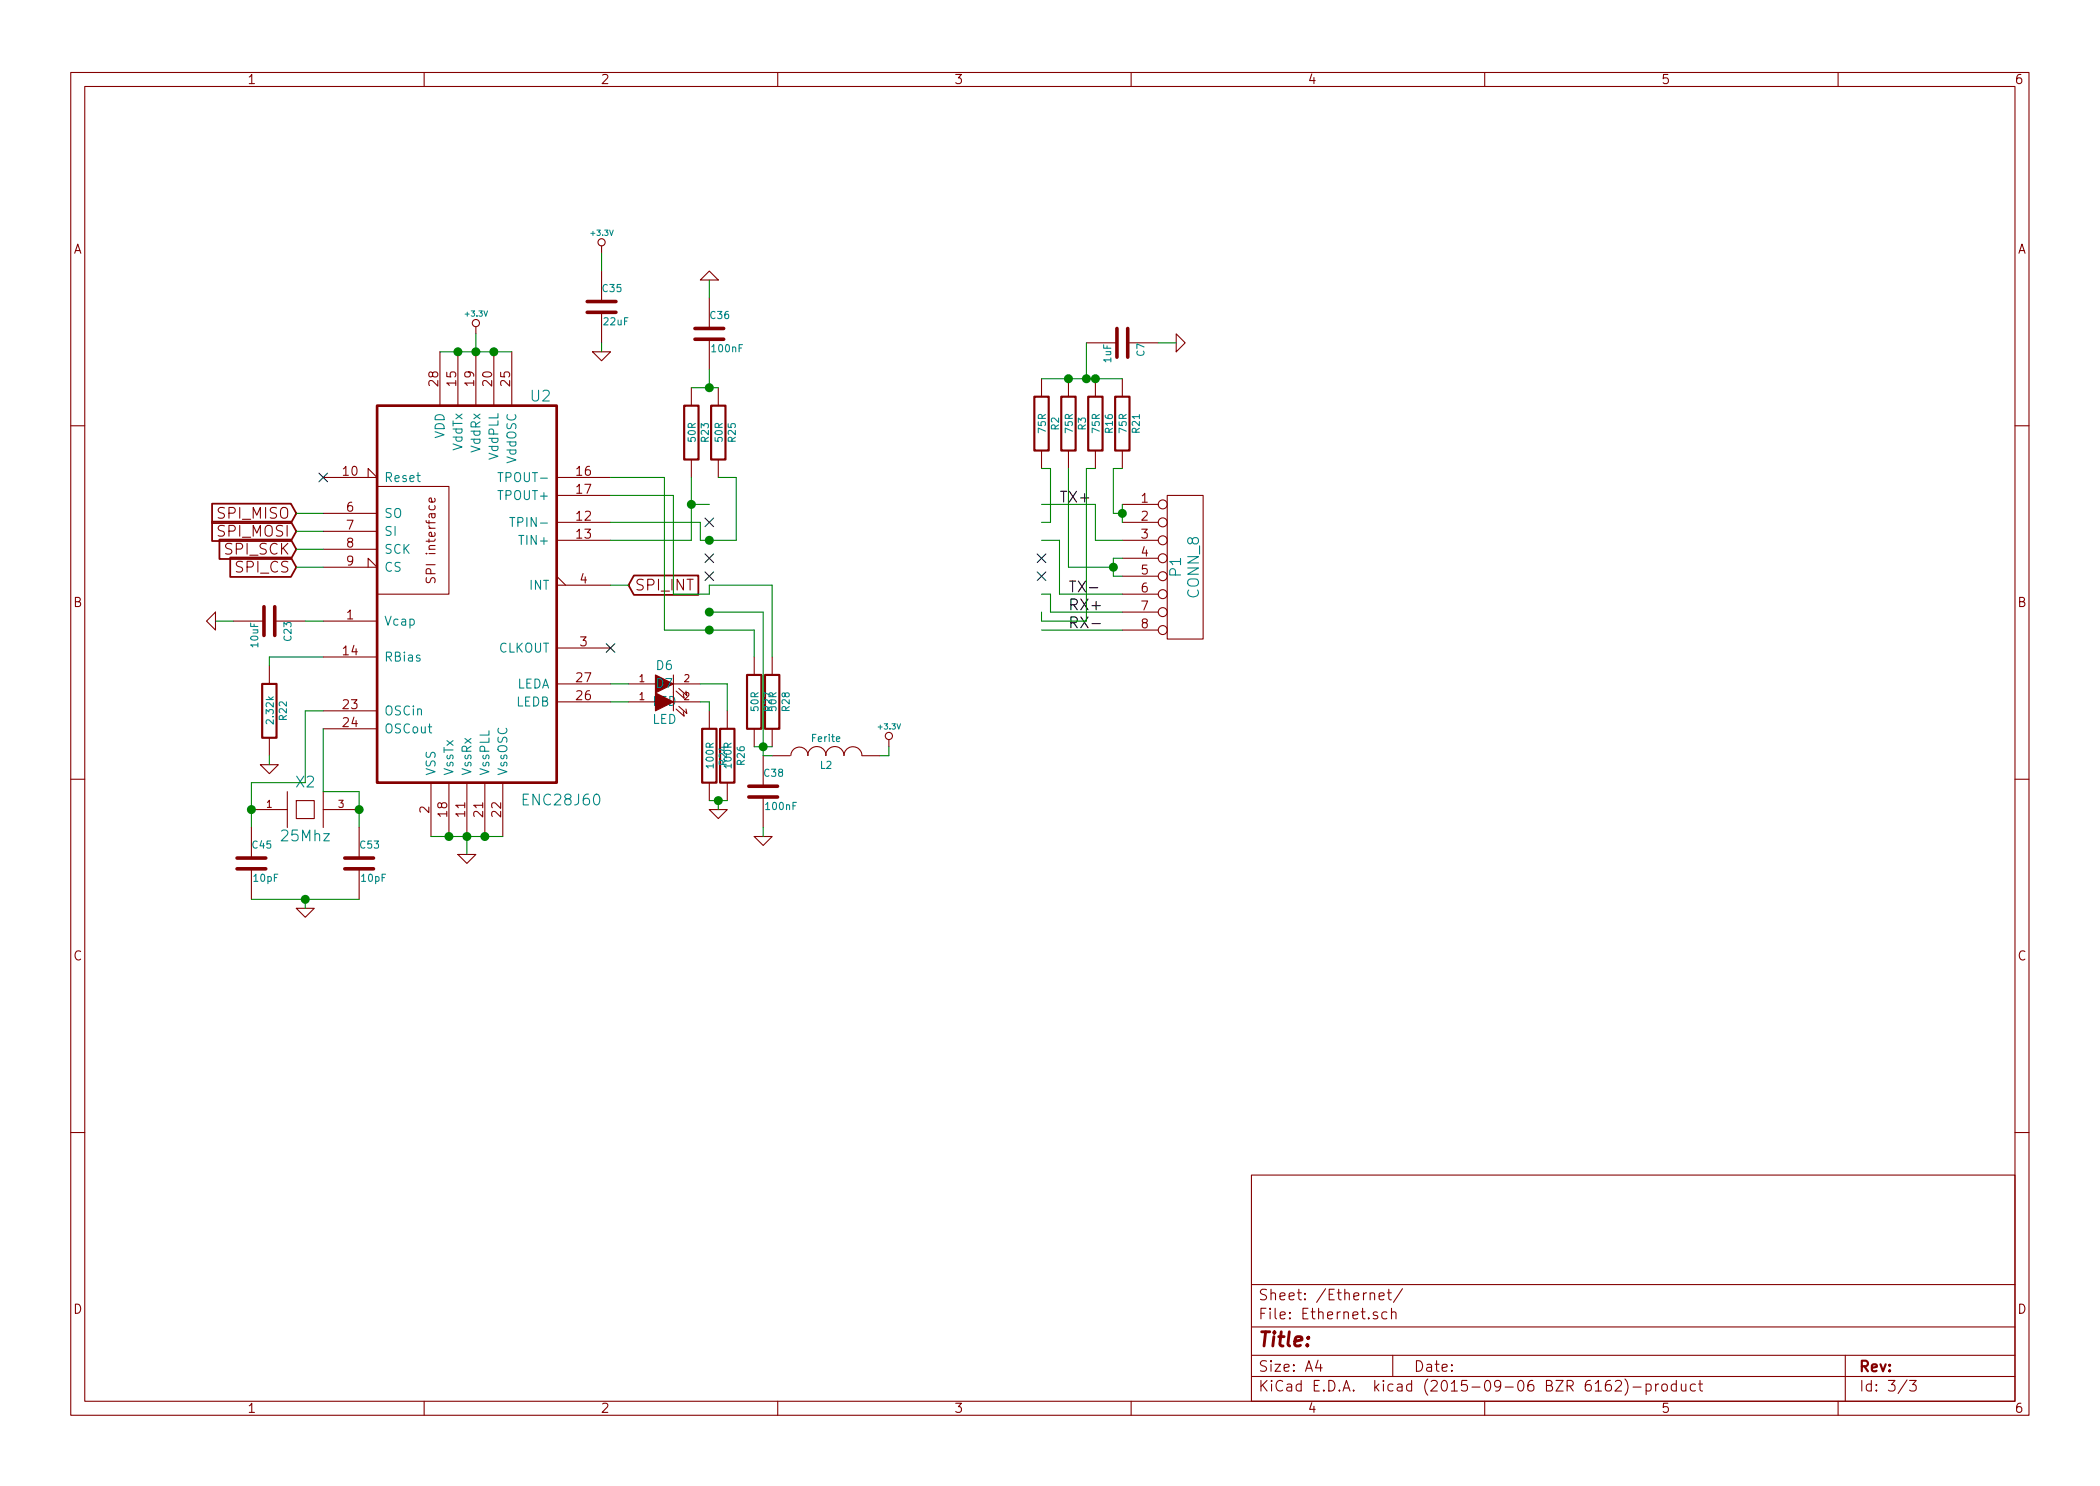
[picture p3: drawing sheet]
<svg xmlns="http://www.w3.org/2000/svg" width="297mm" height="210mm" viewBox="0 0 297 210" stroke-linecap="round" stroke-linejoin="round" font-family="sans-serif">
<g fill="none" stroke="#840000" stroke-width=".15">
<path d="M10 10.3h277v189.9h-277zM12 12.2h273v186.1h-273zM60 10.3v1.9M110 10.3v1.9M160 10.3v1.9M210 10.3v1.9M260 10.3v1.9M85.1 34.8v1M85.1 38.3v4.4M99.1 39.6l1.2-1.3 1.3 1.3zM62.2 49.8v7.6M64.8 49.8v7.6"/>
<path d="M67.3 46.2v1M67.3 49.8v7.6M69.8 49.8v7.6M72.4 49.8v7.6M83.8 49.8h2.6l-1.3 1.2zM85.1 44.2v4.3M97.8 54.9v2.5M100.3 42.2v4.3M100.3 48v4.3M101.6 54.9v2.5M147.3 53.6v2.5M151.1 53.6v2.5"/>
<path d="M153.7 48.5h4.3M154.9 53.6v2.5M158.7 53.6v2.5M159.5 48.5h4.3M166.4 47.2l1.2 1.3-1.2 1.3zM10 60.2h2M45.7 67.6h7.6l-1.2-1.3v1.3M45.7 72.6h7.6M45.7 75.2h7.6M45.7 77.7h7.6M53.3 68.8h10.2v15.3h-10.2M61.5 70.5v.4l-.2 .1h-.5l-.1-.1 .1-.4h.2l.1 .5"/>
<path d="M78.7 73.9h7.7M78.7 76.4h7.7M78.7 67.6h7.7M78.7 70.1h7.7M97.8 65v2.6M101.6 65v2.6M147.3 63.7v2.6M151.1 63.7v2.6M154.9 63.7v2.6M158.7 71.4h5.1M158.7 73.9h5.1M158.7 76.4h5.1"/>
<path d="M158.7 79h5.1M158.7 63.7v2.6M165.1 70.1h5.1v20.3h-5.1zM285 60.2h2M29.2 87.9l1.3-1.3v2.5zM33 87.9h4.3M38.1 94.2v2.6M38.9 87.9h4.3M45.7 80.3h7.6l-1.2-1.3v1.3M45.7 87.9h7.6M45.7 93h7.6M60.3 81.7a.57 .57 0 0 0 .1 .7h.4l.2-.5 .3-.2 .2 .3v.4"/>
<path d="M78.7 91.7h7.7M78.7 82.8h7.7M78.7 81.5l1.3 1.3M78.7 99.3h7.7M78.7 96.8h7.7M88.9 99.3h3.8M88.9 96.8h3.8M95.2 99.3h3.9M95.2 96.8h3.9M95.2 95.5v5.1M95.6 97.8l1.2 1-.2-.6M96 97.4l1.2 1-.2-.6"/>
<path d="M96 99.9l1.2 1.1-.2-.7M106.7 93v2.5M109.2 93v2.5M158.7 81.5h5.1M158.7 84.1h5.1M158.7 86.6h5.1M158.7 89.1h5.1M10 110.3h2M35.6 114.5h5M35.6 117.1v4.3M36.8 108.2h2.6l-1.3 1.3zM38.1 104.4v2.5"/>
<path d="M40.6 112v5.1M41.9 113.3h2.5v2.5h-2.5zM45.7 100.6h7.6M45.7 103.1h7.6M45.7 112v5.1M45.7 114.5h5.1M50.8 117.1v4.3M61 110.7v7.7M63.5 110.7v7.7M66 110.7v7.7M68.6 110.7v7.7M71.1 110.7v7.7"/>
<path d="M95.6 100.3l1.2 1-.2-.6M100.3 114.5h2.6l-1.3 1.3zM100.3 100.6v2.5M100.3 110.7v2.6M102.9 100.6v2.5M102.9 110.7v2.6M106.7 118.4h2.5l-1.3 1.2zM106.7 103.1v2.6M107.9 106.9v4.3M107.9 112.8v4.3M109.2 103.1v2.6M109.2 106.9h2.6"/>
<path d="M111.9 106.9a1.22 1.22 0 0 1 1.2-1.2 1.22 1.22 0 0 1 1.2 1.2M114.2 106.9a1.3 1.3 0 0 1 1.3-1.3 1.3 1.3 0 0 1 1.3 1.3M116.8 106.9a1.3 1.3 0 0 1 1.3-1.3 1.3 1.3 0 0 1 1.3 1.3 1.27 1.27 0 0 1 1.2-1.2 1.27 1.27 0 0 1 1.3 1.2M121.9 106.9h2.6M125.7 104.6v1.1M285 110.3h2M35.6 122.9v4.3M41.9 128.5h2.5l-1.2 1.3zM50.8 122.9v4.3M64.8 120.9h2.5l-1.3 1.3zM10 160.2h2M177 166.3h108v32h-108z"/>
<path d="M285 160.2h2M60 198.3v1.9M110 198.3v1.9M160 198.3v1.9M177 194.8h108M177 191.8h108M177 187.8h108M177 181.8h108M186.4 192.5l-.3 1h.9M186.8 193v1M193.8 183.1a.38 .38 0 0 1 .6 0v.8M194.8 185.7a.37 .37 0 0 0-.6 .1v.1a.54 .54 0 0 0 .6 .3l.1 .1-.1 .2-.1 .1-.5-.1"/>
<path d="M195.1 183.4l.7-.1-.1-.3-.4-.1-.2 .2v.7l.2 .1 .4-.1M196.2 185.7l-.5-.1-.2 .3v.6l.2 .1 .5-.1M196.2 182.9h.6M196.4 182.4v1.3l.2 .2h.2M196.8 185.7a.38 .38 0 0 1 .7 .1v.8M196.8 185.1v1.5M197 191.8v3M198.4 182.3l-1.3 2M210 198.3v1.9M227.8 195.3a.59 .59 0 0 0-.7 .7l.1 .7 .2 .1h.3l.2-.1v-.5l-.1-.2-.4-.1-.3 .3M228.5 195.5l.2-.2 .5 .1a.37 .37 0 0 1 .1 .6l-.9 .8h1M229.8 195.1a1.71 1.71 0 0 1 0 2.3"/>
<path d="M231 196.3h1.1M232.8 195.9a.48 .48 0 0 1 .7 .1l.1 .1-.1 .6a.48 .48 0 0 1-.7 0M232.8 195.8v1.5M234.2 195.8v1M234.6 195.8l-.3 .1-.1 .2M235.1 196a.41 .41 0 0 1 .7 .1v.4a.41 .41 0 0 1-.4 .3 .41 .41 0 0 1-.3-.3zM237.1 195.9l-.4-.1-.3 .3 .1 .6 .2 .1 .4-.1M237.1 195.3v1.5M237.8 195.8l.1 .9a.4 .4 0 0 0 .6 0M238.5 195.8v1M239.8 195.9l-.4-.1-.3 .3 .1 .6 .2 .1 .4-.1M240.3 195.8h.5"/>
<path d="M240.5 195.3v1.3l.2 .2h.1M260 198.3v1.9M261 191.8v6.5M269.7 195.2l-1.2 2M270.1 195.3h.9l-.5 .6 .5 .1v.2v.5l-.2 .1h-.5l-.2-.1"/>
<circle cx="85.1" cy="34.3" r=".51"/>
<circle cx="67.3" cy="45.7" r=".51"/>
<circle cx="164.5" cy="76.4" r=".63"/>
<circle cx="164.5" cy="71.4" r=".63"/>
<circle cx="164.5" cy="73.9" r=".63"/>
<circle cx="164.5" cy="79" r=".63"/>
<circle cx="164.5" cy="81.5" r=".63"/>
<circle cx="164.5" cy="89.1" r=".63"/>
<circle cx="164.5" cy="86.6" r=".63"/>
<circle cx="164.5" cy="84.1" r=".63"/>
<circle cx="125.7" cy="104.1" r=".51"/>
</g>
<g fill="none" stroke="#000084" stroke-width=".15">
<path d="M45.1 66.9l1.2 1.3M46.3 66.9l-1.2 1.3M99.7 78.4l1.2 1.2M99.7 73.3l1.2 1.2M100.9 78.4l-1.2 1.2M100.9 73.3l-1.2 1.2M146.7 78.4l1.2 1.2M147.9 78.4l-1.2 1.2M85.8 91.1l1.2 1.2M87 91.1l-1.2 1.2M99.7 80.9l1.2 1.2M100.9 80.9l-1.2 1.2"/>
<path d="M146.7 80.9l1.2 1.2M147.9 80.9l-1.2 1.2"/>
</g>
<path d="M96.8 57.4h2v7.6h-2zM100.6 57.4h2v7.6h-2zM146.3 56.1h2v7.6h-2zM150.1 56.1h2v7.6h-2zM153.9 56.1h2.1v7.6h-2.1zM157.7 56.1h2.1v7.6h-2.1zM37.1 96.8h2v7.6h-2zM105.7 95.5h2v7.6h-2zM108.2 95.5h2v7.6h-2zM99.3 103.1h2v7.6h-2zM101.9 103.1h2v7.6h-2z" fill="none" stroke="#840000" stroke-width=".3"/>
<g fill="none" stroke="#840000" stroke-width=".51">
<path d="M83.1 44.2h4M83.1 42.7h4M98.3 48h4.1M98.3 46.5h4.1M158 46.5v4M159.5 46.5v4M37.3 85.8v4.1M38.9 85.8v4.1M105.9 112.8h4.1M105.9 111.2h4.1M33.5 122.9h4.1M33.5 121.4h4.1"/>
<path d="M48.8 122.9h4M48.8 121.4h4"/>
</g>
<path d="M154.1 83.2h1.2M154.5 88.2h1.1" fill="none" stroke="#000" stroke-width=".15"/>
<path d="M53.3 57.4h25.4v53.3h-25.4z" fill="none" stroke="#840000" stroke-width=".38"/>
<path d="M70.4 66.9h.7M72.1 73.2h.7M72.5 73.2v1.3" fill="none" stroke="#008484" stroke-width=".15"/>
<g fill="#840000" stroke="#840000" stroke-width=".15">
<path d="M92.7 95.5l2.5 1.3-2.5 1.2z"/>
<path d="M92.7 98l2.5 1.3-2.5 1.3z"/>
</g>
<path d="M30 71.3h11.1l.8 1.3-.8 1.4h-11.1zM30 73.8h11.1l.8 1.4-.8 1.3h-11.1zM31 76.3h10.1l.8 1.4-.8 1.4h-10.1zM32.6 78.9h8.5l.8 1.4-.8 1.3h-8.5zM89.7 81.4h9.1v2.8h-9.1l-.8-1.4z" fill="none" stroke="#840000" stroke-width=".25"/>
<g fill="none" stroke="#008400" stroke-width=".15">
<path d="M85.1 35.8v2.5M100.3 39.6v2.6M62.2 49.8h10.2M67.3 47.2v2.6M85.1 48.5v1.3M97.8 54.9h3.8M100.3 52.3v2.6M147.3 53.6h11.4M153.7 48.5v5.1M163.8 48.5h2.6M41.9 72.6h3.8M41.9 75.2h3.8"/>
<path d="M41.9 77.7h3.8M86.4 70.1h8.8v14h5.1v-1.3h8.9v10.2M86.4 67.6h7.6v21.5h12.7v3.9M97.8 71.4h2.5M97.8 67.6v8.8h-11.4M101.6 67.6h2.5v8.8h-5v-2.5h-12.7M147.3 71.4h7.6v5h3.8M147.3 76.4h2.6v7.7h8.8M147.3 66.3h1.3v7.6h-1.3M151.1 66.3v14h6.4M154.9 66.3h-1.2v21.6h-6.4v-1.3M158.7 79h-1.2v2.5h1.2"/>
<path d="M158.7 66.3h-1.2v6.3h1.2M158.7 71.4v2.5M30.5 87.9h2.5M41.9 80.3h3.8M43.2 87.9h2.5M45.7 93h-7.6v1.2M86.4 96.8h2.5M86.4 99.3h2.5M86.4 82.8h2.5M99.1 96.8h3.8v3.8M99.1 99.3h1.2v1.3M100.3 86.6h7.6v20.3h1.3"/>
<path d="M147.3 84.1h1.3v2.5h10.1M147.3 89.1h11.4M38.1 106.9v1.3M45.7 103.1v8.9h5.1v5.1M45.7 100.6h-2.5v10.1h-7.6v6.4M61 118.4h10.1M66 118.4v2.5M100.3 113.3h2.6M101.6 113.3v1.2M106.7 105.7h2.5M107.9 117.1v1.3M125.7 105.7v1.2h-1.2"/>
<path d="M35.6 127.2h15.2M43.2 127.2v1.3"/>
</g>
<g fill="#008400" stroke="#008400" stroke-width=".25">
<circle cx="157.5" cy="80.3" r=".51"/>
<circle cx="158.8" cy="72.6" r=".51"/>
<circle cx="151.1" cy="53.6" r=".51"/>
<circle cx="154.9" cy="53.6" r=".51"/>
<circle cx="153.7" cy="53.6" r=".51"/>
<circle cx="63.5" cy="118.4" r=".51"/>
<circle cx="66" cy="118.4" r=".51"/>
<circle cx="68.6" cy="118.4" r=".51"/>
<circle cx="97.8" cy="71.4" r=".51"/>
<circle cx="100.3" cy="76.4" r=".51"/>
<circle cx="100.3" cy="54.9" r=".51"/>
<circle cx="101.6" cy="113.3" r=".51"/>
<circle cx="69.9" cy="49.8" r=".51"/>
<circle cx="67.3" cy="49.8" r=".51"/>
<circle cx="64.8" cy="49.8" r=".51"/>
<circle cx="100.3" cy="89.1" r=".51"/>
<circle cx="108" cy="105.7" r=".51"/>
<circle cx="100.3" cy="86.6" r=".51"/>
<circle cx="50.8" cy="114.5" r=".51"/>
<circle cx="35.6" cy="114.5" r=".51"/>
<circle cx="43.2" cy="127.2" r=".51"/>
</g>
<text font-size="2.8" fill="#840000" x="178" y="190.5">Title:</text>
<g font-size="2.1" fill="#008484">
<text x="75.1" y="56.8">U2</text>
<text x="167.1" y="81.5" transform="rotate(-90 167.1 81.5)">P1</text>
<text x="169.6" y="84.6" transform="rotate(-90 169.6 84.6)">CONN_8</text>
<text x="41.9" y="111.4">X2</text>
<text x="74.2" y="114">ENC28J60</text>
<text x="40" y="119">25Mhz</text>
</g>
<g font-size="2.1">
<text x="149.9" y="71.1">TX+</text>
<text x="151.1" y="83.8">TX-</text>
<text x="151.1" y="86.4">RX+</text>
<text x="151.1" y="88.9">RX-</text>
</g>
<g font-size="2.1" fill="#840000">
<text x="31" y="73.4">SPI_MISO</text>
<text x="31" y="75.9">SPI_MOSI</text>
<text x="31.9" y="78.5">SPI_SCK</text>
<text x="33.5" y="81">SPI_CS</text>
<text x="89.8" y="83.6">SPI_INT</text>
<text x="178" y="184">Sheet: /Ethernet/</text>
<text x="178" y="186.7">File: Ethernet.sch</text>
<text x="178" y="196.9">KiCad E.D.A. kicad (2015-09-06 BZR 6162)-product</text>
<text x="178" y="194.1">Size: A4</text>
<text x="200" y="194.1">Date:</text>
<text x="263" y="194.1">Rev:</text>
<text x="263" y="196.9">Id: 3/3</text>
</g>
<g font-size="1.8" fill="#840000">
<text x="35" y="11.9">1</text>
<text x="85" y="11.9">2</text>
<text x="135" y="11.9">3</text>
<text x="185" y="11.9">4</text>
<text x="235" y="11.9">5</text>
<text x="285" y="11.9">6</text>
<text x="10.4" y="35.9">A</text>
<text x="285.4" y="35.9">A</text>
<text x="62" y="54.6" transform="rotate(-90 62 54.6)">28</text>
<text x="64.5" y="54.6" transform="rotate(-90 64.5 54.6)">15</text>
<text x="67.1" y="54.6" transform="rotate(-90 67.1 54.6)">19</text>
<text x="69.6" y="54.6" transform="rotate(-90 69.6 54.6)">20</text>
<text x="72.1" y="54.6" transform="rotate(-90 72.1 54.6)">25</text>
<text x="48.6" y="67.3">10</text>
<text x="81.6" y="67.3">16</text>
<text x="81.6" y="69.8">17</text>
<text x="161.4" y="71.1">1</text>
<text x="49" y="72.4">6</text>
<text x="49" y="74.9">7</text>
<text x="49" y="77.5">8</text>
<text x="81.6" y="73.7">12</text>
<text x="81.6" y="76.2">13</text>
<text x="161.4" y="73.7">2</text>
<text x="161.4" y="76.2">3</text>
<text x="49" y="80">9</text>
<text x="61.6" y="81.8" transform="rotate(-90 61.6 81.8)">SPI interface</text>
<text x="82.1" y="82.5">4</text>
<text x="161.4" y="78.7">4</text>
<text x="161.4" y="81.3">5</text>
<text x="161.4" y="83.8">6</text>
<text x="10.4" y="85.9">B</text>
<text x="49" y="87.6">1</text>
<text x="161.4" y="86.4">7</text>
<text x="161.4" y="88.9">8</text>
<text x="285.4" y="85.9">B</text>
<text x="48.6" y="92.7">14</text>
<text x="82.1" y="91.4">3</text>
<text x="48.6" y="100.3">23</text>
<text x="81.6" y="99.1">26</text>
<text x="81.6" y="96.5">27</text>
<text x="48.6" y="102.9">24</text>
<text x="60.7" y="115" transform="rotate(-90 60.7 115)">2</text>
<text x="63.2" y="115.5" transform="rotate(-90 63.2 115.5)">18</text>
<text x="65.8" y="115.5" transform="rotate(-90 65.8 115.5)">11</text>
<text x="68.3" y="115.5" transform="rotate(-90 68.3 115.5)">21</text>
<text x="70.9" y="115.5" transform="rotate(-90 70.9 115.5)">22</text>
<text x="10.4" y="135.9">C</text>
<text x="285.4" y="135.9">C</text>
<text x="10.4" y="185.9">D</text>
<text x="285.4" y="185.9">D</text>
<text x="35" y="199.9">1</text>
<text x="85" y="199.9">2</text>
<text x="135" y="199.9">3</text>
<text x="185" y="199.9">4</text>
<text x="235" y="199.9">5</text>
<text x="285" y="199.9">6</text>
</g>
<g font-size="1.8" fill="#008484">
<text x="62.9" y="62.1" transform="rotate(-90 62.9 62.1)">VDD</text>
<text x="65.4" y="63.8" transform="rotate(-90 65.4 63.8)">VddTx</text>
<text x="67.9" y="64" transform="rotate(-90 67.9 64)">VddRx</text>
<text x="70.5" y="65.1" transform="rotate(-90 70.5 65.1)">VddPLL</text>
<text x="73" y="65.6" transform="rotate(-90 73 65.6)">VddOSC</text>
<text x="54.4" y="68.2">Reset</text>
<text x="70.7" y="70.7">TPOUT+</text>
<text x="71.1" y="68.2">TPOUT-</text>
<text x="54.4" y="73.3">SO</text>
<text x="54.4" y="75.8">SI</text>
<text x="73.1" y="74.5">TPIN-</text>
<text x="73.8" y="77.1">TIN+</text>
<text x="54.4" y="78.4">SCK</text>
<text x="54.4" y="80.9">CS</text>
<text x="74.9" y="83.4">INT</text>
<text x="54.4" y="88.5">Vcap</text>
<text x="54.4" y="93.6">RBias</text>
<text x="70.4" y="92.3">CLKOUT</text>
<text x="92.9" y="94.8">D6</text>
<text x="54.4" y="101.2">OSCin</text>
<text x="72.9" y="99.9">LEDB</text>
<text x="72.9" y="97.4">LEDA</text>
<text x="92.2" y="99.9">LED</text>
<text x="92.9" y="97.3">D7</text>
<text x="54.4" y="103.8">OSCout</text>
<text x="92.2" y="102.4">LED</text>
<text x="61.6" y="109.7" transform="rotate(-90 61.6 109.7)">VSS</text>
<text x="64.1" y="109.7" transform="rotate(-90 64.1 109.7)">VssTx</text>
<text x="66.7" y="109.7" transform="rotate(-90 66.7 109.7)">VssRx</text>
<text x="69.2" y="109.7" transform="rotate(-90 69.2 109.7)">VssPLL</text>
<text x="71.8" y="109.7" transform="rotate(-90 71.8 109.7)">VssOSC</text>
</g>
<g font-size="1.4" fill="#008484">
<text x="85.3" y="41.3">C35</text>
<text x="85.4" y="46">22uF</text>
<text x="100.5" y="45.1">C36</text>
<text x="100.8" y="49.8">100nF</text>
<text x="157.2" y="51.3" transform="rotate(-90 157.2 51.3)">1uF</text>
<text x="161.9" y="50.4" transform="rotate(-90 161.9 50.4)">C7</text>
<text x="98.4" y="62.5" transform="rotate(-90 98.4 62.5)">50R</text>
<text x="100.3" y="62.5" transform="rotate(-90 100.3 62.5)">R23</text>
<text x="102.2" y="62.5" transform="rotate(-90 102.2 62.5)">50R</text>
<text x="104.1" y="62.5" transform="rotate(-90 104.1 62.5)">R25</text>
<text x="147.9" y="61.2" transform="rotate(-90 147.9 61.2)">75R</text>
<text x="149.8" y="60.8" transform="rotate(-90 149.8 60.8)">R2</text>
<text x="151.7" y="61.2" transform="rotate(-90 151.7 61.2)">75R</text>
<text x="153.6" y="60.8" transform="rotate(-90 153.6 60.8)">R3</text>
<text x="155.5" y="61.2" transform="rotate(-90 155.5 61.2)">75R</text>
<text x="157.4" y="61.2" transform="rotate(-90 157.4 61.2)">R16</text>
<text x="159.4" y="61.2" transform="rotate(-90 159.4 61.2)">75R</text>
<text x="161.2" y="61.2" transform="rotate(-90 161.2 61.2)">R21</text>
<text x="36.5" y="91.5" transform="rotate(-90 36.5 91.5)">10uF</text>
<text x="41.2" y="90.6" transform="rotate(-90 41.2 90.6)">C23</text>
<text x="40.6" y="101.9" transform="rotate(-90 40.6 101.9)">R22</text>
<text x="107.3" y="100.6" transform="rotate(-90 107.3 100.6)">50R</text>
<text x="109.1" y="100.6" transform="rotate(-90 109.1 100.6)">R27</text>
<text x="109.8" y="100.6" transform="rotate(-90 109.8 100.6)">50R</text>
<text x="111.7" y="100.6" transform="rotate(-90 111.7 100.6)">R28</text>
<text x="38.7" y="102.3" transform="rotate(-90 38.7 102.3)">2.32k</text>
<text x="114.9" y="105">Ferite</text>
<text x="100.9" y="108.6" transform="rotate(-90 100.9 108.6)">100R</text>
<text x="102.8" y="108.2" transform="rotate(-90 102.8 108.2)">R24</text>
<text x="103.5" y="108.6" transform="rotate(-90 103.5 108.6)">100R</text>
<text x="105.3" y="108.2" transform="rotate(-90 105.3 108.2)">R26</text>
<text x="108.1" y="109.9">C38</text>
<text x="116" y="108.8">L2</text>
<text x="108.4" y="114.6">100nF</text>
<text x="35.7" y="120.1">C45</text>
<text x="35.9" y="124.8">10pF</text>
<text x="51" y="120.1">C53</text>
<text x="51.2" y="124.8">10pF</text>
</g>
<g font-size="1.4" fill="#840000">
<text x="90.4" y="96.5">1</text>
<text x="90.4" y="99.1">1</text>
<text x="96.8" y="96.5">2</text>
<text x="96.8" y="99.1">2</text>
<text x="37.7" y="114.3">1</text>
<text x="47.9" y="114.3">3</text>
</g>
<g font-size="1.1" fill="#008484">
<text x="83.7" y="33.3">+3.3V</text>
<text x="65.9" y="44.8">+3.3V</text>
<text x="124.3" y="103.2">+3.3V</text>
</g>
</svg>
